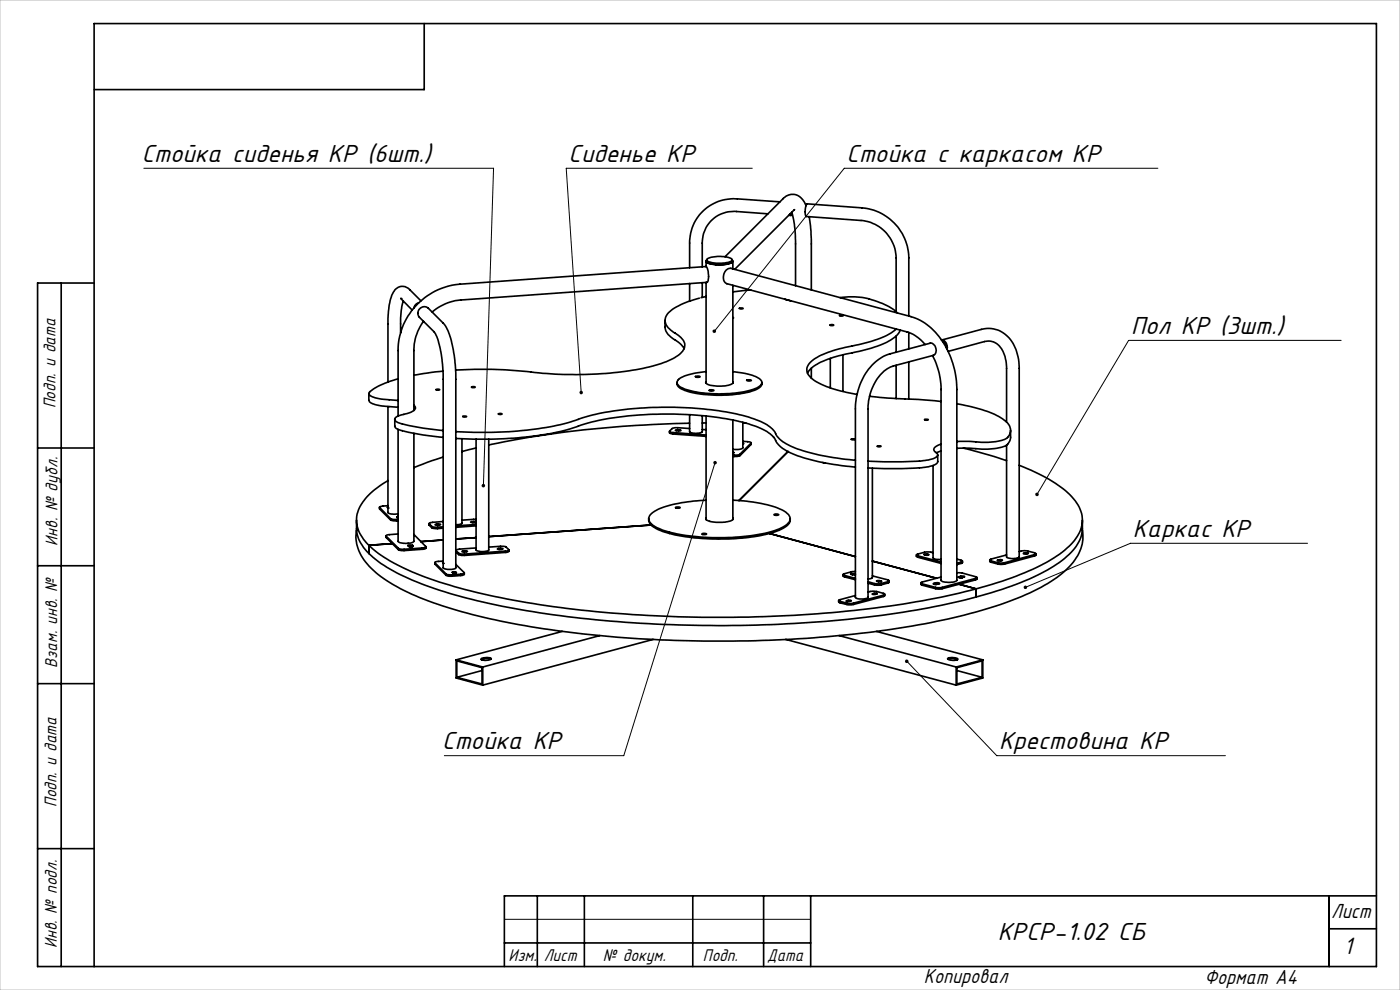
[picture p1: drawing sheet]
<svg xmlns="http://www.w3.org/2000/svg" width="297mm" height="210mm" viewBox="0 0 297 210" stroke-linecap="round" stroke-linejoin="round" font-family="sans-serif">
<path d="M30.5 35.7h74.2l-2.1 67.3M159.6 35.7h-39.5l3.2 47.5M245.6 35.7h-66.5l-27.5 34.6M284.5 72.2h-45.1l-19.4 32.7M151.7 98.1l-19.4 62.2h-38M277.4 115.2h-37.6l-22.3 9.4M192.4 140.3l19.1 20h48.5M107 195h65" fill="none" stroke="#000" stroke-width=".21"/>
<g fill="none" stroke="#000" stroke-width=".35">
<path d="M90 5v14h-70M149 60v3.1M149.8 56.5a3.7 3.7 0 0 1 .2 3.4l-52.2 3.7a10.6 10.6 0 0 0-6.1 2.6M149.8 56.5l-52.2 3.8a14.3 14.3 0 0 0-13.1 14.1v13.9M149.8 55.4v1.1M149.8 59.9v21.4M149.9 55.2a.94 .94 0 0 0 1.2 .8 5.9 5.9 0 0 0 4.2-.5v-.4a.41 .41 0 0 1 .1 .5 .41 .41 0 0 1-.4 .2 7.6 7.6 0 0 1-5.1-.2zM150 55a6.3 6.3 0 0 1 5.3 0 .47 .47 0 0 1-.1 .4 .47 .47 0 0 1-.5 .2 6.3 6.3 0 0 1-4.7-.4zM155.5 55.4v1.6M162.9 45.4l-6.7-.5a6.6 6.6 0 0 0-7.2 6.7v5M165.5 42.8l-9.1-.6a9.3 9.3 0 0 0-10.1 9.4v5.2M167.4 45.7h.4"/>
<path d="M167.6 45.4l.3 .3 .2-.3M168 45a20.8 20.8 0 0 1 .8 6.7v8.9M168 45.2l-.1 .2-.2-.1M168.5 44.5l-12.6 12.6M168.5 44.5h.1M171 43.6a2.92 2.92 0 0 0-4-2.1l-.7 .4-12.5 12.6M171.7 46l.4 4.8v10.7M13 60v145M20 60h-12v145h284v-200h-272v200M85 63.3h.1M85 63.3l2.5 2.5M85.5 63.8l-.4 2-.1 4.8"/>
<path d="M88.8 64.2a1.36 1.36 0 0 0-1 1.1M89.2 65.3a1.24 1.24 0 0 1 1.7 .1l3.1 3.1a14.4 14.4 0 0 1 2.4 7.3l.3 3.3v41.3a2.62 2.62 0 0 1-2.5 .2l-.2-.2v-39.9a22.6 22.6 0 0 0-1.8-10l-3.2-3.2a1.36 1.36 0 0 1 .2-2zM89.3 63.8l-2.4-2.4a2.13 2.13 0 0 0-3.6 .9l-.7 2.3-.3 2.9v13.6M89.9 68.1a10.8 10.8 0 0 0-2.1 6.3v12.7M94 78.7l-6.2 .9M141.1 68v1.4a3.5 3.5 0 0 0 2.2 2.7 4.6 4.6 0 0 1 1.8 1.9M146.3 60.1v3.8M147.5 79.9l.4-.1a.34 .34 0 0 1 .6 .2h-.7zM148.4 63.2a13.2 13.2 0 0 0-6.9 3.5 2.43 2.43 0 0 0 1.1 3.5l.3 .3a3.7 3.7 0 0 1 2.4 2.8 4 4 0 0 1-2.6 2.8 41.3 41.3 0 0 1-15.1 3.2 87.6 87.6 0 0 1-17.6-.6l-5.6-.4-7.7 .2M149.8 62.9l-1.1 .2M149.8 78.8a11.6 11.6 0 0 0-5.9 1.7 1.06 1.06 0 0 0-.1 1.1 1.06 1.06 0 0 0 .9 .7 25.7 25.7 0 0 0 13.1 .8l1.7-.4a2.52 2.52 0 0 0 2.1-1.5 1.92 1.92 0 0 0-1.7-1.4l-1.9-.6-2.5-.4M155.5 67.4h.1l-.1 .1"/>
<path d="M155.5 60.5v20.8M156.8 65.4h.9l-.6 .1zM159.3 61.5l-3.8 .4M166.5 63.5l1.2 .3M172.1 78.1v2.1M176.1 69h.8zM176.1 76v6.3M178.1 66.9h.8l-.5 .2zM178.2 63.1a15.8 15.8 0 0 1 11.9 3v-11.4a8.1 8.1 0 0 0-7.4-7.9l-11.6-.9a2.9 2.9 0 0 1 .1-2.7l11.6 .9a10.8 10.8 0 0 1 10 10.6v12.4M178.8 75.2v7.8M185 77.5a8.6 8.6 0 0 1 3.8-2.4l8.5-2.3a1.47 1.47 0 0 1 1 2.4l-8.8 2.4a8.9 8.9 0 0 0-5.2 7.4l-.1 41.7a2.72 2.72 0 0 1-2.7 0v-40a13.8 13.8 0 0 1 3.5-9.2zM190.1 71.3v3.4"/>
<path d="M190.1 77.5v7.1M190.1 69.8a18.6 18.6 0 0 1-8.6 3.4 23 23 0 0 0-9.2 3.3 2.26 2.26 0 0 0-1.1 2 2.26 2.26 0 0 0 1.3 2 23.2 23.2 0 0 0 9.3 3.2M190.3 66.2l.1 .2M191 70a7 7 0 0 1-4.3 3.2l-4.5 1.3a25.8 25.8 0 0 0-9.6 3.2l-.8 .7-.5 .8M192.8 70.5v3.5M192.8 76.8v7.8M196.3 73.1a8 8 0 0 0-3.9-2.7l-38.2-10.2a1.81 1.81 0 0 1-.7-1.9 1.81 1.81 0 0 1 1.6-1.4l38.2 10.3a13.8 13.8 0 0 1 8.6 9.3 18.7 18.7 0 0 1 1.1 6.1v40.5a3.4 3.4 0 0 1-3.4 0v-40.6a15.6 15.6 0 0 0-1.8-7.1M200 72.4a1.22 1.22 0 0 1 .8 1.4M200.9 74.1a1.47 1.47 0 0 0-1.2-2l8.5-2.2a6.2 6.2 0 0 1 7.5 4.8l.4 1.5 .1 1.6v40.3a2.7 2.7 0 0 1-2.7 0v-23.7M201.2 74.5l7.6-2a3.5 3.5 0 0 1 4.3 2.8l.4 2.5v11.7a17.4 17.4 0 0 0-7.9-3.3l-2.6-.6M8 95h12M78.2 83.5v1.4a2.53 2.53 0 0 0 2.3 1.1l4 .4"/>
<path d="M82.3 86.2v22.6l.7 .2h1.5M83.7 88.9v1.5a1.59 1.59 0 0 0 1.6 1l4.6 .9 4.1 .5M84.5 80.4l-2.2 .7a7.7 7.7 0 0 0-4 2.3 1.23 1.23 0 0 0 1.3 1l1.3 .3 3.6 .2M84.5 91.1v23.7a3.5 3.5 0 0 0 3.1 .2l.2-.2v-22.9M87.8 86a.71 .71 0 0 1 .3 .7 .71 .71 0 0 1-.6 .6l-2.2 .7a1.54 1.54 0 0 0-1.6 1 1.73 1.73 0 0 0 1.6 .9l4.6 .9 4.1 .5M92.5 82.6h.2a.31 .31 0 0 1 .3-.1 .31 .31 0 0 1 .2 .2zM94 96.9l-6.2 2.3M96.7 91.5a74.1 74.1 0 0 0 24.8-2.1 60.5 60.5 0 0 1 22.4-3 50.1 50.1 0 0 1 17.6 3.1l.4 .2a5.8 5.8 0 0 1 3.1 3 13 13 0 0 0 6.7 3.3l5.1 1.1 4.7 .5M96.7 93a74.1 74.1 0 0 0 24.8-2.2 60.5 60.5 0 0 1 22.4-2.9 50.1 50.1 0 0 1 17.6 3l.4 .2a5.8 5.8 0 0 1 3.1 3 13 13 0 0 0 6.7 3.3l5.1 1.1 4.7 .6M98 93.1v17.9l-.3 .2-1 .1M98.2 88.3l.8 .1-.5 .1zM100 82.1h.8z"/>
<path d="M101 95l-3 .8M101 93.2v23.5a2.72 2.72 0 0 0 2.7 0v-23.5M105.7 87.8l.2-.1a.31 .31 0 0 1 .3-.1 .31 .31 0 0 1 .3 .3zM142 91.5a.55 .55 0 0 0 .8 .6l7 .5M143.3 91.2h.9l.3 .1-1 .1zM143.6 81.1a1.78 1.78 0 0 0 1.7 1.7 26.1 26.1 0 0 0 15.2-.2 1.52 1.52 0 0 0 1.1-1.5M146.3 90.9l-3.1-.2-.6 .2-.5 .5a.48 .48 0 0 0 .7 .3l7 .6M146.3 89.8a224.4 224.4 0 0 0-42.6 4.6M146.3 88v3.6a2.7 2.7 0 0 0 2.7 0v-3.4M149 91.1h.8M149.8 89.7h-.8M149.8 81a.73 .73 0 0 0 .9 .7 7.7 7.7 0 0 0 4.8-.4v-.3"/>
<path d="M149.8 88.3v21.9M150.5 82.8l.3-.1a.34 .34 0 0 1 .6 .2l-.6 .1zM155.5 95.9l.2 .1-.2 .2M155.5 89.1v21.1M157.6 93.6l1 .1a.47 .47 0 0 1 .7 .3l-2.4 2.4-1.4 .1M157.6 93.9v.2M157.6 94.1h.1M157.6 89.7h.6M157.6 89.6v5.4l-.9 .3h-1.2M158.5 80.6h.3a.34 .34 0 0 1 .5 .1l-.6 .1zM159.3 93.9v.4l-2.3 2.4-.6 .1h-.9M164.1 92.7v.1"/>
<path d="M167.2 95.8l-10.4 10.4M174.6 98.1l.5 .1M180.6 93.2l.6-.1 .2 .1-.6 .1zM184.5 84.1l15.1 1.1M185.1 99.3v23.2l-.2 .2-.7 .1M186.1 94.6l.8 .1-.5 .1zM196.1 89l.6-.1 .2 .2h-.5zM197.9 98.7v19.6l.4 .3 1.3 .1M198.9 96.5v1.4a1.73 1.73 0 0 1-1.6 1 63.6 63.6 0 0 1-13.1 .4M199.6 94.2l-.1 .1a1.42 1.42 0 0 0-1.4 1.2l.2 .2a.75 .75 0 0 1 .5 1.1l-1.2 .6a56.6 56.6 0 0 1-13.4 .4M199.6 95.7l-.9 .4M204.4 95.1l5.5 1.4 3.6 1.2"/>
<path d="M213.7 89.7a2.2 2.2 0 0 1 .5 2.4 2.2 2.2 0 0 1-2 1.4 21.6 21.6 0 0 1-7.1 .1l-2.1 .1M214.4 91.3v1.4a2.35 2.35 0 0 1-2.5 2.3 23.3 23.3 0 0 1-6.8 .1h-2.1M216.2 98.7a30.4 30.4 0 0 1 11.2 6.7 6.5 6.5 0 0 1 .2 9.6 28.6 28.6 0 0 1-11.1 6.8l-3.9 1.5-5.5 1.6M75.6 112.4a9 9 0 0 0 3.2 8.2 37.6 37.6 0 0 0 14 7.6 157.8 157.8 0 0 0 36.7 6.8 258.9 258.9 0 0 0 68-2.9 89.7 89.7 0 0 0 23.3-7.5 18.4 18.4 0 0 0 8.1-7.2 8 8 0 0 0 .7-5M75.6 110.3v1.8a7.3 7.3 0 0 0 2.6 5.3M78.2 115.7a35.8 35.8 0 0 0 13 7.1 157.6 157.6 0 0 0 36.8 7.1 266.1 266.1 0 0 0 69-2.7l6.5-1.4 3.6-.9M78.2 117.4a35.8 35.8 0 0 0 13 7.1 157.6 157.6 0 0 0 36.8 7.1 264.1 264.1 0 0 0 69-2.7l10.1-2.3M78.2 115.7v1.7M80.5 107.6v.4l2.4 2.3 .6 .2 1-.1M81.9 113.7v.3l2.7 2.7 1.1 .1 3.9-.3a.52 .52 0 0 0 .7-.5M82.3 107.6h-.1l.1 .2M82.3 107.8h.1"/>
<path d="M82.3 107.3h-1.1a.54 .54 0 0 0-.7 .4l2.4 2.3 .6 .2h1M82.3 101.9a13.9 13.9 0 0 0-6.3 6.3 6.6 6.6 0 0 0 1.8 7l.4 .5M83.2 115.3l-5 .4M84.5 109.6h-.3l.3 .2M84.5 113.3l-1.9 .1a.48 .48 0 0 0-.7 .3l2.9 2.7 .9 .1 3.9-.3a.54 .54 0 0 0 .7-.3l-2.5-2.5M86.5 115.7l.5-.1a.47 .47 0 0 1 .6 .3l-.7 .1zM86.7 115.9h.8M86.9 115.9h.5M91.1 111v.4l.6 .6 .7 .1 1.6-.1M92.3 119.3v.4l2.4 2.4 .6 .1 2.5-.1a.55 .55 0 0 0 .7-.6M92.3 111.3l.7-.1 .5 .1-.7 .1zM94 119l-1.2 .1-.5 .3 2.4 2.4 .7 .1 2.4-.1a.51 .51 0 0 0 .7-.3l-1.8-1.8"/>
<path d="M94 119.3v.2M94 119.5h.1M94 110.6l-2.2 .2a.54 .54 0 0 0-.7 .3l.8 .7h2.1M94 114.5l-4.7 .4M98 116.9l.8-.1 .4 .2-1.1 .1zM101 110.2l-3 .1M101 110.7l-1.2 .1 .5 .1 .7-.2M101 111.3l-4.3 .2M101 111.5l-4.3 .4M101 114l-4.3 .3M103.7 116.1l3.4-.2 .8 .7a.48 .48 0 0 1-.7 .3l-9.3 .6-.5-.1-.6-.6a.51 .51 0 0 1 .7-.3l3.5-.3M105.5 116.4l.7-.1 .5 .1-.7 .1z"/>
<path d="M108 116.7a.52 .52 0 0 1-.8 .5l-9.3 .6-.6-.2-.5-.5-.1-.3M137.6 110a2.33 2.33 0 0 0 1.8 2.2 36.6 36.6 0 0 0 15.2 2.1 28 28 0 0 0 11.7-2.3 1.99 1.99 0 0 0 1.3-2M138.1 111.4l-34.4 2.4M143.3 107.6h.4a.34 .34 0 0 1 .6 .1l-.8 .1zM148.9 113.2l.5-.1 .5 .2-.6 .1zM149.8 106.1a26.4 26.4 0 0 0-10.8 2.3 1.67 1.67 0 0 0-1.2 2.3 7.7 7.7 0 0 0 4.8 2.3 47.4 47.4 0 0 0 21.8-.5l.5-.1a3.7 3.7 0 0 0 2.7-2.2 2.6 2.6 0 0 0-2.1-2.2 29.9 29.9 0 0 0-10-1.9M149.8 109.9a.47 .47 0 0 0 .1 .5 .47 .47 0 0 0 .5 .1 7.5 7.5 0 0 0 5-.3l.1-.3M163.2 113.2l18.3 4.9M164.2 109.2l.7-.2 .3 .2-.6 .1zM185.1 119l13.5 3.7M194.4 117.7v.4l.3 .1 4.9 1.3M196 117.6l.6-.1 .5 .2-.6 .1z"/>
<path d="M197.9 117.3l-1.5-.2-1.8 .5-.2 .1 5.2 1.5M203 118.6l1.2 .5-1.2 .4M204.2 119.1l-.1 .3-1.1 .4M211.6 118.9l.5-.2a.33 .33 0 0 1 .3-.1 .33 .33 0 0 1 .2 .3l-.6 .1zM216.2 117l1.5-.2 1.8 .5 .2 .2-7.1 1.9h-.9l-1.6-.5-.1-.1 3.5-1.1M217.1 117.4l1.1-.1-.5 .2a.31 .31 0 0 1-.3 .1 .31 .31 0 0 1-.3-.2zM219.7 117.5v.3l-.1 .1-6.7 1.8h-1.1l-1.5-.4-.3-.2v-.3M229.6 110.3v1.8a8.6 8.6 0 0 1-3.8 6.4 47.7 47.7 0 0 1-16.5 7.5l-2.2 .6M8 120h12M95.9 121.4l.4-.1 .5 .2-.6 .1zM96.2 121.6h.4M96.8 140l5.6 1.5"/>
<path d="M96.8 140v3.8l5.6 1.5M102.2 139.7a2.09 2.09 0 0 1 2 .1 2.26 2.26 0 0 1-2.2 0zM104.2 139.8l-1.2-.1-.9 .2M119.3 133.9l-22.5 6.1M127.2 134.8l-24.8 6.7M138.6 135.6l-36.2 9.7M166.7 135.6l36.1 9.7M178 134.8l24.8 6.7M178.9 121.9v.3l.2 .2 2.4 .6M179.5 127.5l.5-.2 .6 .1-.5 .2zM181.5 121.2l-.8 .1-1.8 .5 .2 .3 2.4 .6M181.5 121.8l-1.1-.1 .5 .2h.6"/>
<path d="M184.2 125.6l.5-.2h1.1l1.7 .5 .2 .2-7 1.9h-.9l-1.9-.6 3.6-1.1M185.1 122.2l3.2 .8 .3 .2-2.2 .7-.9-.1-1.3-.4M185.1 126l.4-.2 .6 .1-.5 .2zM185.9 123.2l.6-.1 .5 .2-.6 .1zM185.9 133.9l22.6 6.1M187.7 126l-.2 .5-6.8 1.8h-.7l-1.8-.4-.3-.2v-.3M188.6 123.2v.4l-2 .5h-.8l-1.6-.4M198 123.8l.7-.2 .6 .1-.6 .3zM199 123.9l-.6 .1h.4M201 139.8l1.2-.1 .9 .2M201.1 139.6a2.55 2.55 0 0 1 2.1 .2 2.15 2.15 0 0 1-2.2-.1zM203 121.5l1.2 .1 2.8 .7 .3 .3-7.7 2.1-1.1-.1-3.1-.9 .3-.2 3.9-1.1"/>
<path d="M203.3 122.4l.6-.2 .7 .1-.6 .2zM203.4 123.9l3.7 1M203.7 122.5h.4M204.3 122.5h-.6M207.1 124.9v1.7M207.3 122.5v.4l-.3 .1-7.4 1.9h-.8l-3.1-.8-.3-.1v-.4M208.5 140l-5.7 1.5M208.5 140v3.8l-5.7 1.5M8 145h12M96.9 140.2l5.4 1.4v3.5l-5.4-1.4zM102.3 142.2l-5.4 1.5M102.4 141.5v3.8"/>
<path d="M202.8 141.5v3.8M203 141.6l5.4-1.4v3.5l-5.4 1.4zM203 142.2l5.4 1.5M8 180h12M114 190v15M124 190v15M147 190v15M162 190v15M172 190v15M282 190v15M282 197h10M292 190h-185v15"/>
<path d="M107 200h65"/>
</g>
<path d="M0 0h297v210h-297z" fill="none" stroke="#c0c0c0" stroke-width=".21"/>
<path d="M217.2 124.4v.3l.3-.1-.3 .1a.37 .37 0 0 0 .5 .2 .37 .37 0 0 0 .1-.6 .37 .37 0 0 0-.6 .1zM192.2 139.9l.2 .4-.3-.3a.38 .38 0 0 0 .2 .6 .38 .38 0 0 0 .5-.4 .38 .38 0 0 0-.6-.3zM151.3 70l-.1 .3 .1 .2 .3-.2-.3 .2a.37 .37 0 0 0 .5 0 .37 .37 0 0 0 0-.5 .37 .37 0 0 0-.5 0zM151.4 97.9a.37 .37 0 0 0 .1 .5 .37 .37 0 0 0 .5-.1 .37 .37 0 0 0-.2-.5l-.1 .3 .1-.3zM102.3 102.8a.38 .38 0 0 0 .2 .6l.1-.4-.1 .4a.38 .38 0 0 0 .4-.5 .38 .38 0 0 0-.6-.1zM219.7 104.7v.5l.3-.3-.2 .3a.37 .37 0 0 0 .5-.2 .37 .37 0 0 0-.1-.5 .37 .37 0 0 0-.5 .2zM123.1 83a.37 .37 0 0 0-.1 .4 .37 .37 0 0 0 .3 .2v-.4v.4a.37 .37 0 0 0 .3-.5 .37 .37 0 0 0-.5-.1z" fill="#000"/>
<g font-size="5.8">
<text x="30.1" y="34.4">Стойка сиденья КР (6шт.)</text>
<text x="120.6" y="34.4">Сиденье КР</text>
<text x="179.6" y="34.4">Стойка с каркасом КР</text>
<text x="239.9" y="70.9">Пол КР (3шт.)</text>
<text x="240.3" y="113.9">Каркас КР</text>
<text x="93.8" y="159">Стойка КР</text>
<text x="211.9" y="159">Крестовина КР</text>
<text x="211.6" y="199.4">КРСР-1.02 СБ</text>
</g>
<text font-size="5.6" x="285.1" y="202.4">1</text>
<g font-size="4.8">
<text x="282.4" y="194.7">Лист</text>
<text x="196" y="208.6">Копировал</text>
<text x="255.5" y="208.7">Формат А4</text>
</g>
<g font-size="4">
<text x="11.8" y="86.6" transform="rotate(-90 11.8 86.6)">Подп. и дата</text>
<text x="12.2" y="115.8" transform="rotate(-90 12.2 115.8)">Инв. № дубл.</text>
<text x="12.1" y="141.6" transform="rotate(-90 12.1 141.6)">Взам. инв. №</text>
<text x="12" y="171.2" transform="rotate(-90 12 171.2)">Подп. и дата</text>
<text x="12" y="201" transform="rotate(-90 12 201)">Инв. № подл.</text>
<text x="107.9" y="203.8">Изм.</text>
<text x="115.4" y="203.8">Лист</text>
<text x="127.9" y="203.8">№ докум.</text>
<text x="149.1" y="203.8">Подп.</text>
<text x="162.7" y="203.8">Дата</text>
</g>
</svg>
